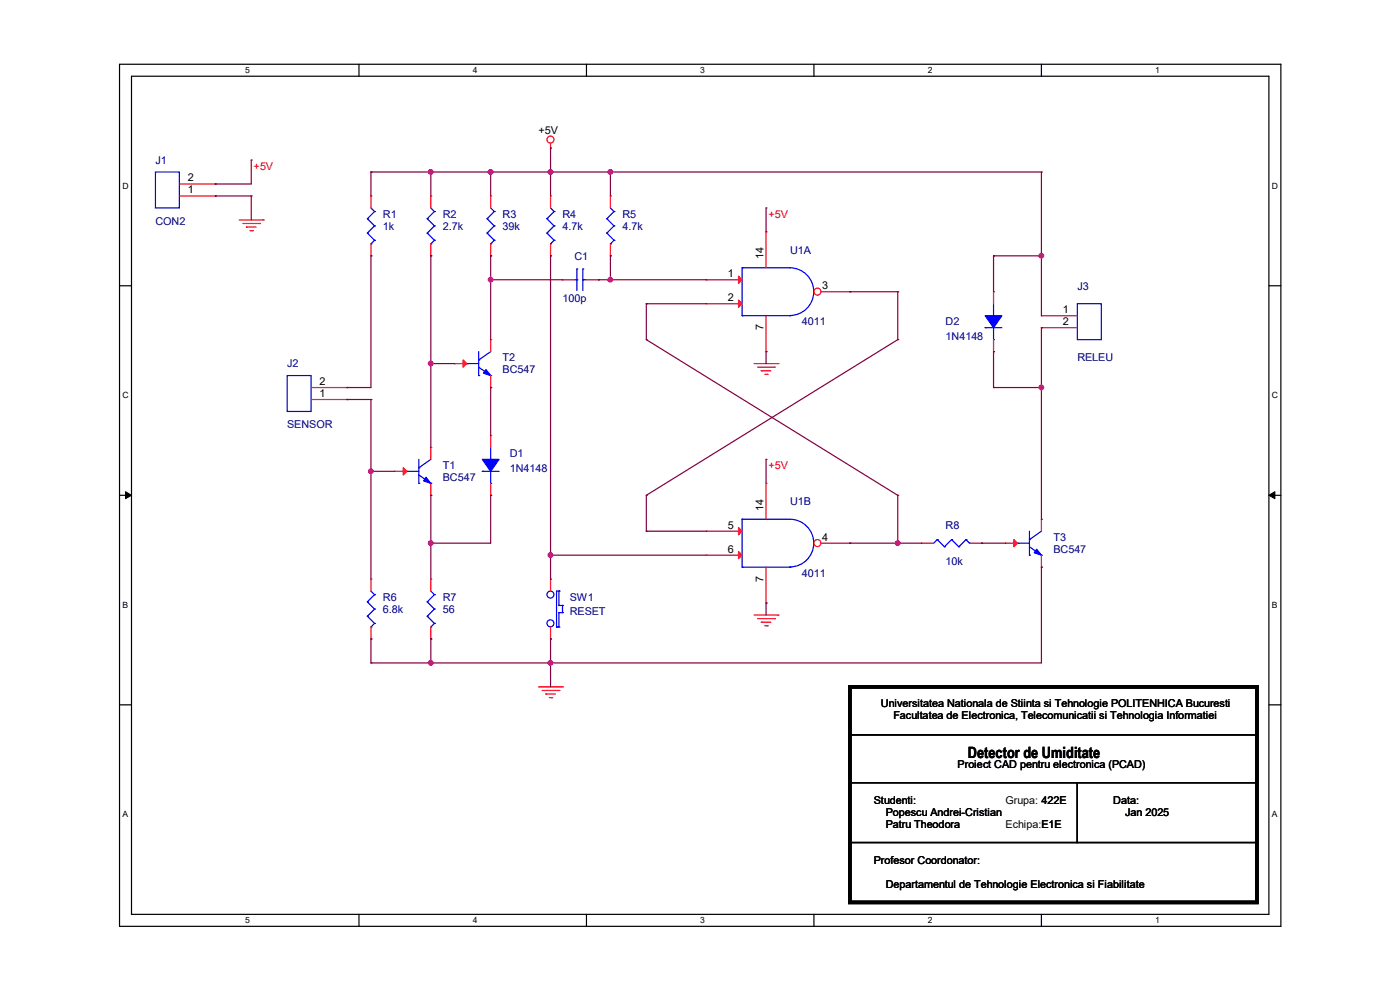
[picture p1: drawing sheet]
<svg xmlns="http://www.w3.org/2000/svg" width="297mm" height="210mm" viewBox="0 0 297 210" stroke-linecap="round" stroke-linejoin="round" font-family="sans-serif">
<path d="M25.4 13.6h246.3v182.9h-246.3zM27.9 16.2h241.3v177.8h-241.3z" fill="none" stroke="#000" stroke-width=".25"/>
<g fill="#fff">
<path d="M52 13.9h1v2h-1z"/>
<path d="M52 194.2h1v2h-1z"/>
</g>
<path d="M76.2 13.6v2.6M76.2 194v2.5" fill="none" stroke="#000" stroke-width=".25"/>
<g fill="#fff">
<path d="M100.3 13.9h1v2h-1z"/>
<path d="M100.3 194.2h1v2h-1z"/>
</g>
<path d="M124.4 13.6v2.6M124.4 194v2.5" fill="none" stroke="#000" stroke-width=".25"/>
<g fill="#fff">
<path d="M148.5 13.9h1v2h-1z"/>
<path d="M148.5 194.2h1v2h-1z"/>
</g>
<path d="M172.7 13.6v2.6M172.7 194v2.5" fill="none" stroke="#000" stroke-width=".25"/>
<g fill="#fff">
<path d="M196.8 13.9h1v2h-1z"/>
<path d="M196.8 194.2h1v2h-1z"/>
</g>
<path d="M220.9 13.6v2.6M220.9 194v2.5" fill="none" stroke="#000" stroke-width=".25"/>
<g fill="#fff">
<path d="M245.1 13.9h.9v2h-.9z"/>
<path d="M245.1 194.2h.9v2h-.9z"/>
<path d="M26 38.4h1.3v2h-1.3z"/>
<path d="M269.8 38.4h1.3v2h-1.3z"/>
<path d="M26 82.8h1.3v2h-1.3z"/>
<path d="M269.8 82.8h1.3v2h-1.3z"/>
</g>
<path d="M25.4 60.6h2.5M269.2 60.6h2.5" fill="none" stroke="#000" stroke-width=".25"/>
<g fill="#fff">
<path d="M26 127.3h1.2v2h-1.2z"/>
<path d="M269.8 127.3h1.2v2h-1.2z"/>
</g>
<path d="M25.4 105.1h2.5M269.2 105.1h2.5" fill="none" stroke="#000" stroke-width=".25"/>
<path d="M26.6 104.3l1.3 .8-1.3 .7zM269.2 105.1l1.3-.8v1.5z" fill="#000" stroke="#000" stroke-width=".21"/>
<g fill="#fff">
<path d="M26 171.7h1.2v2h-1.2z"/>
<path d="M269.8 171.7h1.2v2h-1.2z"/>
</g>
<path d="M25.4 149.5h2.5M180.3 155.9h86.4v10.1h-86.4zM180.3 145.7h86.4v10.2h-86.4zM269.2 149.5h2.5M180.3 166h48.3v12.7h-48.3zM180.3 178.7h86.4v12.7h-86.4zM228.6 166h38.1v12.7h-38.1z" fill="none" stroke="#000" stroke-width=".25"/>
<g fill="none" stroke="#f00" stroke-width=".25">
<path d="M116.8 31.4h.1M116.8 30.4v1M50.8 46.7h5M51.5 47.4h3.6M52.3 48.2h.1M52.3 48.2h2M53 48.9h.6M53.6 48.9h.1M55.1 47.4h.1M55.8 46.7h.1M78.7 41.6h.1M78.7 54.3h.1"/>
<path d="M78.7 41.6v2.5M78.7 51.7v2.6M91.4 41.6h.1M91.4 54.3h.1M91.4 41.6v2.5M91.4 51.7v2.6M104.1 41.6h.1M104.1 54.3h.1M104.1 41.6v2.5M104.1 51.7v2.6M96.5 77.1h.1M96.5 77.1h2.5"/>
<path d="M104.1 72.1h.1M104.1 72.1v2.5M104.1 79.7v2.5M160 77.1h5.1M160.7 77.9h3.6M161.5 78.7h.1M161.5 78.7h2M162.3 79.4h.5M162.8 79.4h.1M164.3 77.9h.1M165.1 77.1h.1M66 84.8h7.6"/>
<path d="M66 82.2h7.6M73.6 84.8h.1M73.6 82.2h.1M104.1 82.2h.1M104.1 92.4h.1M104.1 92.4v2.5M104.1 105.1h.1M104.1 102.5v2.6M149.8 112.7h.1M149.8 117.8h.1M149.8 112.7h7.6M149.8 117.8h7.6"/>
<path d="M213.3 115.2h.1M213.3 115.2h2.6M220.9 110.2h.1M220.9 110.2v2.5M220.9 117.8v2.5M91.4 122.9h.1M91.4 135.6h.1M91.4 122.9v2.5M91.4 133v2.6M160 130.5h5.1M160.7 131.2h3.6M161.5 132h.1"/>
<path d="M161.5 132h2M162.3 132.8h.5M162.8 132.8h.1M164.3 131.2h.1M165.1 130.5h.1M220.9 120.3h.1M114.3 145.7h5M115 146.5h3.6M115.8 147.2h.1M115.8 147.2h2M116.5 148h.6M117.1 148h.1"/>
<path d="M118.6 146.5h.1M119.3 145.7h.1"/>
<circle cx="116.8" cy="29.6" r=".74"/>
</g>
<path d="M180.3 145.7h86.4v45.7h-86.4z" fill="none" stroke="#000" stroke-width=".76"/>
<g fill="none" stroke="#00f" stroke-width=".25">
<path d="M77.9 46.4h.1M77.9 49.4h.1M77.9 46.4l1.6 1.5M77.9 49.4l1.6 1.6M78.7 51.7h.1M78.7 44.1l.8 .8M79.5 44.9h.1M79.5 47.9h.1M79.5 51h.1M79.5 44.9l-1.6 1.5M79.5 47.9l-1.6 1.5M79.5 51l-.8 .7"/>
<path d="M90.6 46.4h.1M90.6 49.4h.1M90.6 46.4l1.6 1.5M90.6 49.4l1.6 1.6M91.4 51.7h.1M91.4 44.1l.8 .8M92.2 44.9h.1M92.2 47.9h.1M92.2 51h.1M92.2 44.9l-1.6 1.5M92.2 47.9l-1.6 1.5M92.2 51l-.8 .7"/>
<path d="M103.3 46.4h.1M103.3 49.4h.1M103.3 46.4l1.6 1.5M103.3 49.4l1.6 1.6M104.1 51.7h.1M104.1 44.1l.8 .8M104.9 44.9h.1M104.9 47.9h.1M104.9 51h.1M104.9 44.9l-1.6 1.5M104.9 47.9l-1.6 1.5M104.9 51l-.8 .7"/>
<path d="M60.9 79.7h5.1v7.6h-5.1zM99 77.1h.1M99 77.1h2.6M101.6 76.4h.1M101.6 79.7h.1M101.6 77.9l2.5 1.8M101.6 74.6v5.1M104.1 79.7h.1M104.1 74.6l-2.5 1.8M102.3 100h.1M102.3 100h3.6M104.1 97.5h.1"/>
<path d="M104.1 94.9v2.6M104.1 100v2.5M104.1 102.5h.1M157.4 110.2h.1M157.4 110.2h10.2a5.1 5.1 0 0 1 5 5.1v-.1a5.1 5.1 0 0 1-5 5.1M157.4 110.2v10.1M215.9 115.2h.1M215.9 115.2h2.5M218.4 114.5h.1M218.4 117.8h.1M218.4 116l2.5 1.8M218.4 112.7v5.1"/>
<path d="M220.9 117.8h.1M220.9 112.7l-2.5 1.8M90.6 127.7h.1M90.6 130.7h.1M90.6 127.7l1.6 1.5M90.6 130.7l1.6 1.5M91.4 133h.1M91.4 125.4l.8 .8M92.2 126.2h.1M92.2 129.2h.1M92.2 132.2h.1M92.2 126.2l-1.6 1.5"/>
<path d="M92.2 129.2l-1.6 1.5M92.2 132.2l-.8 .8M157.4 120.3h.1M157.4 120.3h10.2M167.6 120.3h.1"/>
</g>
<g fill="#00f" stroke="#00f" stroke-width=".25">
<path d="M103.1 78.4l1 1.3-1.5-.5z"/>
<path d="M219.9 116.5l1 1.3-1.5-.5z"/>
<path d="M102.3 97.5h3.6l-1.8 2.5z" fill-rule="evenodd"/>
</g>
<g fill="#f00" stroke="#f00" stroke-width=".25">
<path d="M98.3 76.4l.7 .7-.7 .8z"/>
<path d="M215.1 114.5l.8 .7-.8 .8z"/>
<path d="M156.7 111.9l.7 .8-.7 .8z"/>
<path d="M156.7 117l.7 .8-.7 .7z"/>
</g>
<circle cx="173.4" cy="115.2" r=".74" fill="#fff" stroke="#f00" stroke-width=".25"/>
<g fill="none" stroke="#f00" stroke-width=".25">
<path d="M119.3 59.4h.1M119.3 59.4h2.6M124.4 59.4h2.6M127 59.4h.1M149.8 59.4h.1M149.8 59.4h7.6M149.8 64.4h.1M149.8 64.4h7.6M210.8 61.9h.1M210.8 74.6h.1M210.8 61.9v2.5M210.8 72.1v2.5"/>
<path d="M220.9 67h.1M220.9 69.5h.1M220.9 67h7.7M220.9 69.5h7.7M162.5 102.5h.1M162.5 102.5v7.7M174.2 115.2h6.1M180.3 115.2h.1M78.7 122.9h.1M78.7 135.6h.1M78.7 122.9v2.5M78.7 133v2.6"/>
<path d="M116.8 122.9h.1M116.8 135.6h.1M116.8 122.9v2.5M116.8 133v2.6M162.5 127.9h.1M162.5 120.3v7.6"/>
</g>
<g fill="none" stroke="#00f" stroke-width=".25">
<path d="M121.9 59.4h.5M122.4 59.4h.1M122.4 57.1h.1M122.4 57.1v4.5M123.7 57.1h.1M123.7 59.4h.1M123.7 59.4h.7M123.7 57.1v4.5M157.4 56.8h.1M157.4 56.8h10.2a5.1 5.1 0 0 1 5 5.1 5.1 5.1 0 0 1-5 5M157.4 56.8v10.2M157.4 67h.1"/>
<path d="M157.4 67h10.2M167.6 67h.1M209 69.5h.1M209 69.5h3.6M210.8 67h.1M210.8 72.1h.1M210.8 64.4v2.6M210.8 69.5v2.6M228.6 64.4h5v7.7h-5zM77.9 127.7h.1M77.9 130.7h.1M77.9 127.7l1.6 1.5"/>
<path d="M77.9 130.7l1.6 1.5M78.7 133h.1M78.7 125.4l.8 .8M79.5 126.2h.1M79.5 129.2h.1M79.5 132.2h.1M79.5 126.2l-1.6 1.5M79.5 129.2l-1.6 1.5M79.5 132.2l-.8 .8M118.1 133h.1M118.1 133h.5M118.6 133h.1"/>
<path d="M118.6 130h.1M118.6 128.4h.1M118.6 125.4h.1M118.6 125.4h-.5v7.6M118.6 125.4v3M118.6 130v3M118.6 130h.7M118.6 128.4h.7M119.3 130h.1M119.3 128.4h.1M119.3 128.4v1.6"/>
<circle cx="116.8" cy="126.1" r=".74"/>
<circle cx="116.8" cy="132.2" r=".74"/>
</g>
<path d="M209 67h3.6l-1.8 2.5z" fill-rule="evenodd" fill="#00f" stroke="#00f" stroke-width=".25"/>
<g fill="#f00" stroke="#f00" stroke-width=".25">
<path d="M156.7 58.6l.7 .8-.7 .7z"/>
<path d="M156.7 63.7l.7 .7-.7 .8z"/>
</g>
<circle cx="173.4" cy="61.9" r=".74" fill="#fff" stroke="#f00" stroke-width=".25"/>
<g fill="none" stroke="#f00" stroke-width=".25">
<path d="M38.1 39h7.6M45.7 39h.1M38.1 41.6h7.6M45.7 41.6h.1M116.8 41.6h.1M116.8 54.3h.1M116.8 41.6v2.5M116.8 51.7v2.6M129.5 41.6h.1M129.5 54.3h.1M129.5 41.6v2.5M129.5 51.7v2.6"/>
<path d="M162.5 49.2h.1M162.5 49.2v7.6M162.5 74.6h.1M162.5 67v7.6M174.2 61.9h6.1M180.3 61.9h.1M83.8 100h.1M83.8 100h2.5M91.4 94.9h.1M91.4 94.9v2.6M91.4 105.1h.1M91.4 102.5v2.6"/>
<path d="M195.5 115.2h.1M195.5 115.2h2.6M205.7 115.2h2.5M208.2 115.2h.1"/>
</g>
<g fill="none" stroke="#00f" stroke-width=".25">
<path d="M33 36.5h5.1v7.6h-5.1zM116 46.4h.1M116 49.4h.1M116 46.4l1.6 1.5M116 49.4l1.6 1.6M116.8 51.7h.1M116.8 44.1l.8 .8M117.6 44.9h.1M117.6 47.9h.1M117.6 51h.1M117.6 44.9l-1.6 1.5M117.6 47.9l-1.6 1.5"/>
<path d="M117.6 51l-.8 .7M128.7 46.4h.1M128.7 49.4h.1M128.7 46.4l1.6 1.5M128.7 49.4l1.6 1.6M129.5 51.7h.1M129.5 44.1l.8 .8M130.3 44.9h.1M130.3 47.9h.1M130.3 51h.1M130.3 44.9l-1.6 1.5M130.3 47.9l-1.6 1.5"/>
<path d="M130.3 51l-.8 .7M86.3 100h.1M86.3 100h2.6M88.9 99.2h.1M88.9 97.5v5M91.4 97.5l-2.5 1.7M88.9 102.5h.1M88.9 100.8l2.5 1.7M91.4 102.5h.1M198.8 114.5h.1M198.8 114.5l-.7 .7M198.8 114.5l1.6 1.5"/>
<path d="M200.4 116h.1M201.9 114.5h.1M201.9 114.5l-1.5 1.5M201.9 114.5l1.5 1.5M203.4 116h.1M204.9 114.5h.1M204.9 114.5l-1.5 1.5M204.9 114.5l.8 .7M205.7 115.2h.1"/>
</g>
<path d="M90.4 101.3l1 1.2-1.5-.5z" fill="#00f" stroke="#00f" stroke-width=".25"/>
<path d="M85.6 99.2l.7 .8-.7 .8z" fill="#f00" stroke="#f00" stroke-width=".25"/>
<g fill="none" stroke="#800040" stroke-width=".25">
<path d="M45.7 39h.1M53.3 34h.1M53.3 34v5h-7.6M78.7 36.5h.1M78.7 36.5v5.1M78.7 36.5h142.2M91.4 36.5h.1M91.4 36.5v5.1M104.1 36.5h.1M104.1 36.5v5.1M116.8 36.5h.1M116.8 31.4h.1"/>
<path d="M116.8 31.4v10.2M129.5 36.5h.1M129.5 36.5v5.1M220.9 36.5h.1M220.9 36.5v30.5M45.7 41.6h.1M45.7 41.6h7.6M53.3 41.6h.1M53.3 41.6v5.1M78.7 54.3h.1M78.7 54.3v27.9h-5.1M91.4 54.3h.1"/>
<path d="M91.4 54.3v40.6M104.1 54.3h.1M104.1 59.4h.1M104.1 54.3v17.8M104.1 59.4h15.2M116.8 54.3h.1M116.8 54.3v68.6M127 59.4h.1M127 59.4h22.8M129.5 54.3h.1M129.5 59.4h.1M129.5 54.3v5.1"/>
<path d="M162.5 44.1h.1M162.5 44.1v5.1M210.8 54.3h.1M210.8 54.3h10.1M210.8 54.3v7.6M220.9 54.3h.1M91.4 77.1h.1M91.4 77.1h5.1M137.1 64.4h.1M137.1 72.1h.1M137.1 64.4h12.7M137.1 64.4v7.7"/>
<path d="M137.1 72.1l53.4 33M162.5 74.6h.1M162.5 74.6v2.5M180.3 61.9h.1M180.3 61.9h10.2M190.5 61.9h.1M190.5 72.1h.1M190.5 61.9v10.2M190.5 72.1l-53.4 33M210.8 74.6h.1M210.8 74.6v7.6M220.9 69.5h.1"/>
<path d="M220.9 69.5v40.7M73.6 82.2h.1M73.6 84.8h.1M73.6 84.8h5.1M78.7 100h.1M78.7 84.8h.1M78.7 84.8v38.1M78.7 100h5.1M104.1 82.2h.1M104.1 82.2v10.2M162.5 97.5h.1M162.5 97.5v5"/>
<path d="M210.8 82.2h.1M210.8 82.2h10.1M220.9 82.2h.1M91.4 105.1h.1M91.4 115.2h.1M91.4 105.1v17.8M104.1 105.1h.1M104.1 105.1v10.1h-12.7M116.8 117.8h.1M116.8 117.8h33M137.1 112.7h.1M137.1 105.1h.1"/>
<path d="M137.1 105.1v7.6M137.1 112.7h12.7M180.3 115.2h.1M180.3 115.2h15.2M190.5 105.1h.1M190.5 115.2h.1M190.5 105.1v10.1M208.2 115.2h.1M208.2 115.2h5.1M78.7 135.6h.1M78.7 135.6v5M91.4 135.6h.1"/>
<path d="M91.4 135.6v5M116.8 135.6h.1M116.8 135.6v10.1M162.5 127.9h.1M162.5 127.9v2.6M220.9 120.3h.1M220.9 120.3v20.3h-142.2M78.7 140.6h.1M91.4 140.6h.1M116.8 140.6h.1"/>
</g>
<g fill="#f0f" stroke="#f0f" stroke-width=".25">
<circle cx="91.4" cy="36.5" r=".49"/>
<circle cx="104.1" cy="36.5" r=".49"/>
<circle cx="116.8" cy="36.5" r=".49"/>
<circle cx="91.4" cy="77.1" r=".49"/>
<circle cx="91.4" cy="115.2" r=".49"/>
<circle cx="78.7" cy="100" r=".49"/>
<circle cx="91.4" cy="140.6" r=".49"/>
<circle cx="116.8" cy="117.8" r=".49"/>
<circle cx="104.1" cy="59.3" r=".49"/>
<circle cx="129.5" cy="59.3" r=".49"/>
<circle cx="116.8" cy="140.6" r=".49"/>
<circle cx="129.5" cy="36.5" r=".49"/>
<circle cx="220.9" cy="82.2" r=".49"/>
<circle cx="190.4" cy="115.2" r=".49"/>
<circle cx="220.9" cy="54.3" r=".49"/>
</g>
<text font-size="3.3" x="205.4" y="160.8">Detector de Umiditate</text>
<g font-size="2.3">
<text x="114.3" y="28.4">+5V</text>
<text x="39.8" y="41">1</text>
<text x="39.8" y="38.5">2</text>
<text x="154.4" y="58.8">1</text>
<text x="162" y="55" transform="rotate(-90 162 55)">14</text>
<text x="154.4" y="63.9">2</text>
<text x="174.5" y="61.3">3</text>
<text x="162" y="70" transform="rotate(-90 162 70)">7</text>
<text x="225.5" y="66.4">1</text>
<text x="225.5" y="69">2</text>
<text x="67.8" y="81.7">2</text>
<text x="67.8" y="84.2">1</text>
<text x="154.4" y="112.1">5</text>
<text x="162" y="108.4" transform="rotate(-90 162 108.4)">14</text>
<text x="154.4" y="117.2">6</text>
<text x="174.5" y="114.7">4</text>
<text x="162" y="123.4" transform="rotate(-90 162 123.4)">7</text>
<text x="186.9" y="150.1">Universitatea Nationala de Stiinta si Tehnologie POLITENHICA Bucuresti</text>
<text x="189.5" y="152.6">Facultatea de Electronica, Telecomunicatii si Tehnologia Informatiei</text>
<text x="203.2" y="163">Proiect CAD pentru electronica (PCAD)</text>
<text x="185.4" y="170.6">Studenti:</text>
<text x="187.9" y="173.2">Popescu Andrei-Cristian</text>
<text x="213.3" y="170.6">Grupa: 422E</text>
<text x="220.9" y="170.6">422E</text>
<text x="236.2" y="170.6">Data:</text>
<text x="238.7" y="173.2">Jan 2025</text>
<text x="187.9" y="175.7">Patru Theodora</text>
<text x="213.3" y="175.7">Echipa:E1E</text>
<text x="220.9" y="175.7">E1E</text>
<text x="185.4" y="183.3">Profesor Coordonator:</text>
<text x="187.9" y="188.4">Departamentul de Tehnologie Electronica si Fiabilitate</text>
</g>
<g font-size="2.3" fill="#000080">
<text x="33" y="34.8">J1</text>
<text x="33" y="47.7">CON2</text>
<text x="81.2" y="46.2">R1</text>
<text x="93.9" y="46.2">R2</text>
<text x="106.6" y="46.2">R3</text>
<text x="119.3" y="46.2">R4</text>
<text x="132" y="46.2">R5</text>
<text x="81.2" y="48.7">1k</text>
<text x="93.9" y="48.7">2.7k</text>
<text x="106.6" y="48.7">39k</text>
<text x="119.3" y="48.7">4.7k</text>
<text x="132" y="48.7">4.7k</text>
<text x="167.6" y="53.8">U1A</text>
<text x="121.9" y="55.1">C1</text>
<text x="119.3" y="64">100p</text>
<text x="228.6" y="61.4">J3</text>
<text x="170.1" y="69">4011</text>
<text x="200.6" y="69">D2</text>
<text x="60.9" y="77.9">J2</text>
<text x="106.6" y="76.7">T2</text>
<text x="200.6" y="72.1">1N4148</text>
<text x="228.6" y="76.7">RELEU</text>
<text x="106.6" y="79.2">BC547</text>
<text x="60.9" y="90.9">SENSOR</text>
<text x="93.9" y="99.5">T1</text>
<text x="108.2" y="97">D1</text>
<text x="108.2" y="100">1N4148</text>
<text x="93.9" y="102.1">BC547</text>
<text x="167.6" y="107.1">U1B</text>
<text x="200.6" y="112.2">R8</text>
<text x="200.6" y="119.8">10k</text>
<text x="223.5" y="114.8">T3</text>
<text x="223.5" y="117.3">BC547</text>
<text x="170.1" y="122.4">4011</text>
<text x="81.2" y="127.5">R6</text>
<text x="81.2" y="130">6.8k</text>
<text x="93.9" y="127.5">R7</text>
<text x="93.9" y="130">56</text>
<text x="120.9" y="127.5">SW1</text>
<text x="120.9" y="130.5">RESET</text>
</g>
<g font-size="2.3" fill="#f00">
<text x="53.8" y="36">+5V</text>
<text x="163" y="46.1">+5V</text>
<text x="163" y="99.5">+5V</text>
</g>
<g font-size="1.8">
<text x="52" y="15.5">5</text>
<text x="100.3" y="15.5">4</text>
<text x="148.5" y="15.5">3</text>
<text x="196.8" y="15.5">2</text>
<text x="245.1" y="15.5">1</text>
<text x="26" y="40">D</text>
<text x="269.8" y="40">D</text>
<text x="26" y="84.5">C</text>
<text x="269.8" y="84.5">C</text>
<text x="26" y="128.9">B</text>
<text x="269.8" y="128.9">B</text>
<text x="26" y="173.4">A</text>
<text x="269.8" y="173.4">A</text>
<text x="52" y="195.8">5</text>
<text x="100.3" y="195.8">4</text>
<text x="148.5" y="195.8">3</text>
<text x="196.8" y="195.8">2</text>
<text x="245.1" y="195.8">1</text>
</g>
</svg>
